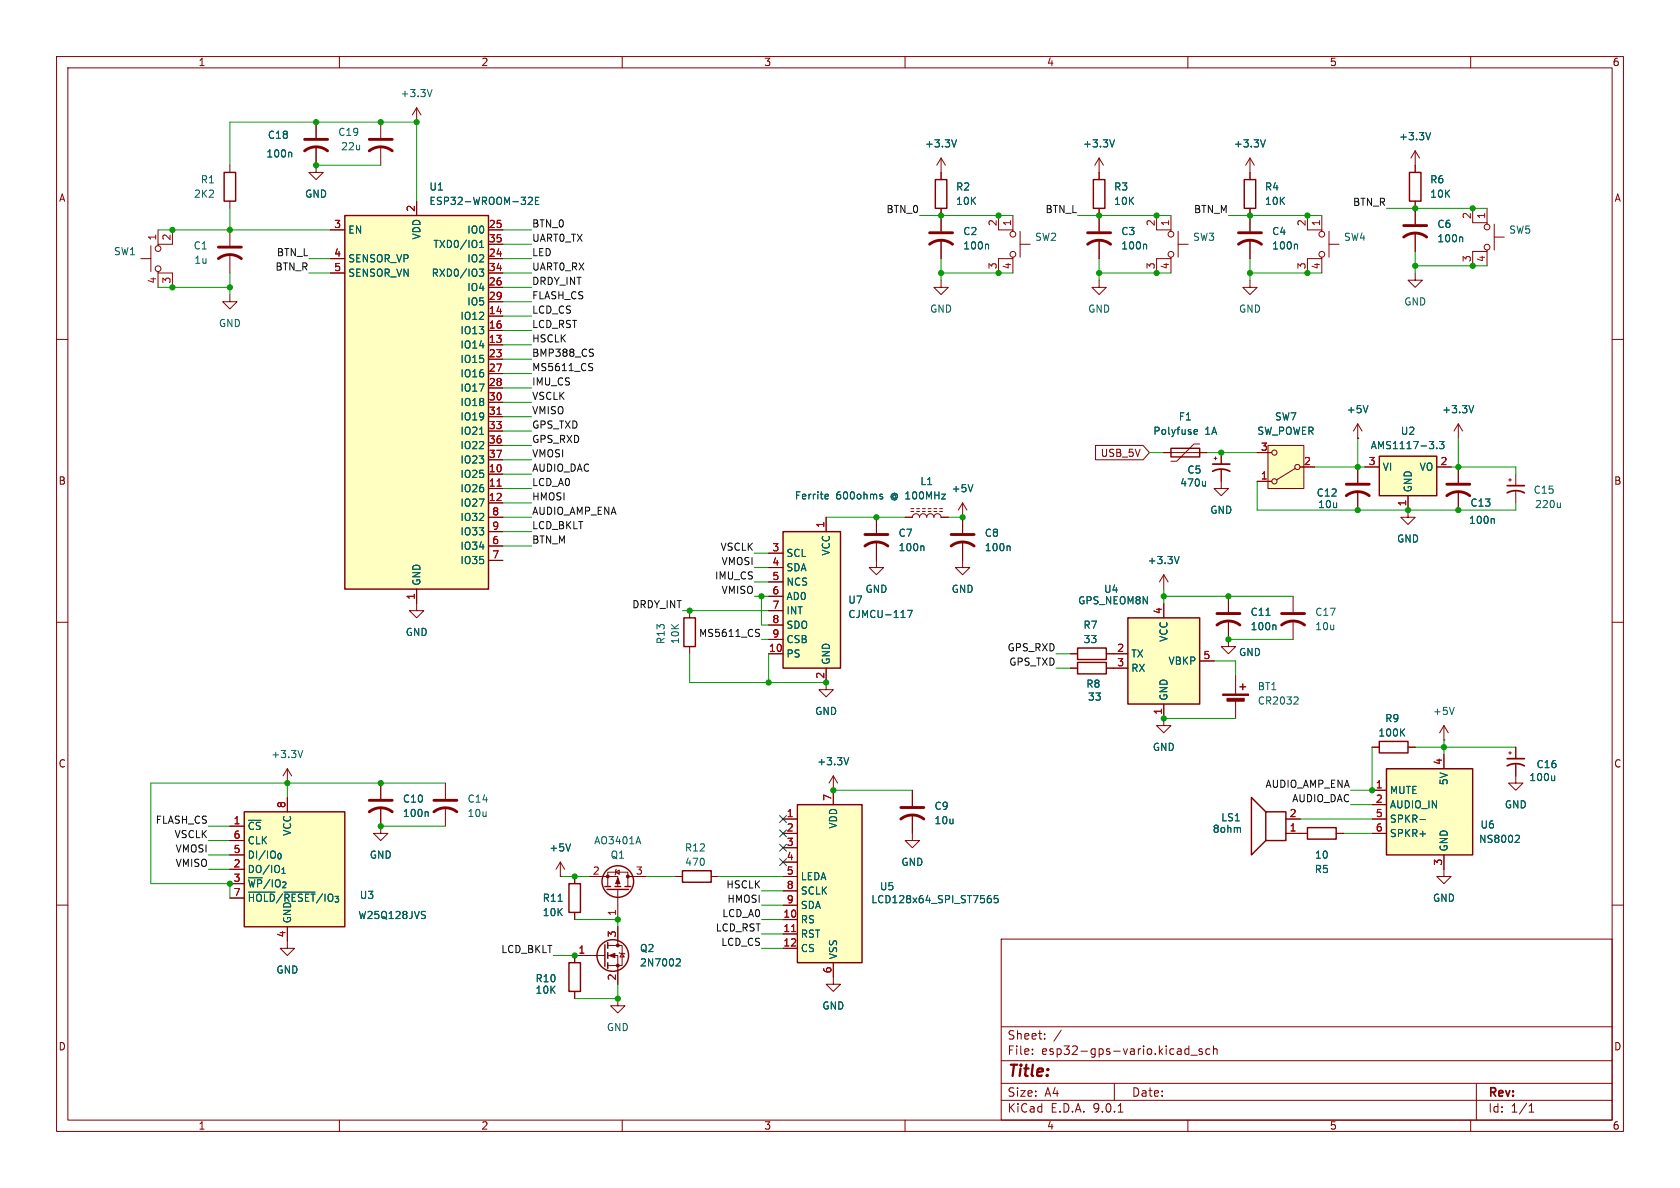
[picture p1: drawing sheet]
<svg xmlns="http://www.w3.org/2000/svg" width="297mm" height="210mm" viewBox="0 0 297 210" stroke-linecap="round" stroke-linejoin="round" font-family="sans-serif">
<g fill="none" stroke="#840000" stroke-width=".18">
<path d="M10 10h277v190h-277zM12 12h273v186h-273zM60 10v2M110 10v2M160 10v2M210 10v2M260 10v2M10 60h2M285 60h2M154.9 99.1v1.2h1.3l-1.3 1.3-1.2-1.3h1.2M10 110h2M285 110h2"/>
<path d="M161.3 139.7v2.8M161.3 144v4.6h1.3l-1.3 1.3-1.3-1.3h1.3M10 160h2M147.3 172.7v1.3h1.3l-1.3 1.3-1.3-1.3h1.3M177 166h108v32h-108zM285 160h2M60 198v2M110 198v2M160 198v2M177 194.5h108M177 191.5h108M177 187.5h108"/>
<path d="M177 181.5h108M182.5 186.3v.1M182.5 185.5v.1M184.7 183.6v.1M184.7 182.8v.1M187.6 182.1l-1.3 2M197 191.5v3M197.7 196.6h.8M209.5 186.1l.2 .3 .5-.1M210 198v2M210.2 184.9v1.5M210.2 185.5l-.5-.1-.2 .3"/>
<path d="M210.5 186.5h1.2M212.5 185.5l-.3-.1-.2 .2v.2l.5 .2v.3h-.5M213.9 185.5l-.4-.1-.3 .3v.4l.1 .2h.6M214.5 185.5l.2-.1 .4 .1 .1 .9M214.5 184.9v1.5M260 198v2M261 191.5v6.5M270.3 196.6h.9M270.3 195.5l.4-.4v1.5"/>
</g>
<path d="M159.3 144.8a3.3 3.3 0 0 1 4 0M159.3 142.7h4" fill="none" stroke="#840000" stroke-width=".51"/>
<path d="M141 142.2h11.4v28h-11.4z" fill="#ffffc2"/>
<path d="M190.5 117.1h5.1v2h-5.1zM190.5 114.6h5.1v2h-5.1zM141 142.2h11.4v28h-11.4z" fill="none" stroke="#840000" stroke-width=".25"/>
<g fill="none" stroke="#840000" stroke-width=".18">
<path d="M170.2 91.4h.1M170.2 95.8v4.5h1.2l-1.2 1.3-1.3-1.3h1.3M170.2 88.9l-.8 1.3M170.2 88.9l.7 1.3M170.2 88.9v5.3M189.2 118.1h1.3M189.2 115.6h1.3M195.6 118.1h1.2M195.6 115.6h1.2M147.3 137.2v5M147.3 137.2l-.7 1.2M147.3 137.2l.8 1.2"/>
<path d="M138.4 144.8h2.6M138.4 147.3h2.6M138.4 149.9h2.6M138.4 152.4h2.6M138.4 154.9h2.6M138.4 157.5h2.6M138.4 160h2.6M138.4 162.6h2.6M138.4 165.1h2.6M138.4 167.6h2.6M147.3 170.2v2.5"/>
</g>
<path d="M139.9 164.7h.8" fill="none" stroke="#a90000" stroke-width=".18"/>
<path d="M172 85.7l-.4 1.2M178.4 96.5l.2 .2v.7M150 133.9l-.4 1.3M174.8 158.8h.2l.3 .2-.1 .5-.4 .1M175.1 158.3l-.3 .1M176.4 158.3h-.6l-.1 .6 .2-.1 .5 .1 .1 .1-.1 .5-.2 .1-.5-.1" fill="none" stroke="#006464" stroke-width=".18"/>
<path d="M168.1 96.5a3.3 3.3 0 0 1 4.1 0M168.1 94.5h4.1" fill="none" stroke="#840000" stroke-width=".51"/>
<path d="M138.4 94h10.2v24.1h-10.2z" fill="#ffffc2"/>
<path d="M165.4 31.8h2v5h-2zM193.3 31.8h2v5h-2zM138.4 94h10.2v24.1h-10.2zM120.6 153.9h5.1v2.1h-5.1zM100.6 170.2h2v5.1h-2z" fill="none" stroke="#840000" stroke-width=".25"/>
<g fill="none" stroke="#840000" stroke-width=".18">
<path d="M73.7 19.1l-.8 1.2M73.7 19.1l.7 1.2M73.7 19.1v2.5M166.4 27.9v3.9M166.4 36.8v1.3M166.4 27.9l-.8 1.3M166.4 27.9l.7 1.3M176.5 38.1v2.5h2.6v.3M179.1 38.1v2.5M194.3 27.9l-.8 1.3M194.3 27.9l.8 1.3M194.3 27.9v3.9"/>
<path d="M194.3 36.8v4.1M166.4 49.5v1.3h1.2l-1.2 1.3-1.3-1.3h1.3M179.1 45.5v.2h-2.6v2.6M179.1 45.7v2.6M180.3 40.9v4.6M180.3 43.2h1.8M194.3 42.4v3.3M135.9 97.8h2.5M146 91.4v2.6M135.9 100.3h2.5M135.9 102.9h2.5M135.9 105.4h2.5"/>
<path d="M135.9 108h2.5M135.9 110.5h2.5M135.9 113h2.5M135.9 115.6h2.5M146 118.1v3.8h1.3l-1.3 1.3-1.2-1.3h1.2M50.8 135.9l-.8 1.3M50.8 135.9l.8 1.3M50.8 135.9v2.5M67.3 138.4v2.8M78.7 138.4v2.8M67.3 142.7v4.6h1.3l-1.3 1.3-1.3-1.3h1.3M78.7 142.7v3.4"/>
<path d="M119.4 154.9h1.2M125.7 154.9h1.3M101.6 168.9v1.3M101.6 175.3v1.2M109.2 176.5v1.3h1.3l-1.3 1.3-1.3-1.3h1.3"/>
<circle cx="179.1" cy="45" r=".51"/>
<circle cx="179.1" cy="41.4" r=".51"/>
</g>
<path d="M76.4 15.8l-.4 1.3M169.1 24.7l-.4 1.3M197 24.7l-.4 1.3M202.5 43.2l.2 .1v.7M160.4 107.9h.9l-.6 1.3M53.5 132.7l-.4 1.2M75.5 143.5l.2 .2v.6" fill="none" stroke="#006464" stroke-width=".18"/>
<path d="M192.3 43.2a3.3 3.3 0 0 1 4 0M192.3 41.1h4M65.3 143.5a3.3 3.3 0 0 1 4 0M65.3 141.5h4M76.7 143.5a3.3 3.3 0 0 1 4.1 0M76.7 141.5h4.1" fill="none" stroke="#840000" stroke-width=".51"/>
<path d="M43.2 143.5h17.8v20.3h-17.8z" fill="#ffffc2"/>
<path d="M39.6 30.5h2.1v5.1h-2.1zM43.2 143.5h17.8v20.3h-17.8z" fill="none" stroke="#840000" stroke-width=".25"/>
<g fill="none" stroke="#840000" stroke-width=".18">
<path d="M40.6 29.2v1.3M40.6 35.6v1.2M55.9 25.9v4.6h1.2l-1.2 1.3-1.3-1.3h1.3M55.9 21.6v2.8M67.3 21.6v2.8M67.3 25.9v3.3M166.4 38.1v2.8M24.9 45.7h1.8M26.7 43.4v4.6M27.9 48v.3h2.6v2.5M27.9 40.6v2.6M27.9 48.3v2.5"/>
<path d="M30.5 40.6v2.6h-2.6v.2M40.6 52.1v1.2h-1.2l1.2 1.3 1.3-1.3h-1.3M40.6 40.6v2.8M40.6 45v3.3M166.4 42.4v3.3M154.9 91.4v2.8M154.9 95.8v3.3M40.6 146.1h2.6M40.6 148.6h2.6M40.6 151.1h2.6M40.6 153.7h2.6M40.6 156.2h2.6"/>
<path d="M40.6 158.8h2.6M50.8 141v2.5M50.8 163.8v3.8h1.3l-1.3 1.3-1.3-1.3h1.3"/>
<circle cx="27.9" cy="43.9" r=".51"/>
<circle cx="27.9" cy="47.5" r=".51"/>
</g>
<path d="M51.4 26.9l.2 .2v.7M174.6 43.2l.2 .1v.7M163.2 96.5l.1 .2v.7M43.9 157.7h4.7M50.2 157.7h5.5M74.7 161.1l.5 .1M75 161.8l.2 .2-.2 .4" fill="none" stroke="#006464" stroke-width=".18"/>
<path d="M53.8 26.7a3.3 3.3 0 0 1 4.1 0M53.8 24.6h4.1M65.3 26.7a3.3 3.3 0 0 1 4 0M65.3 24.6h4M38.6 45.7a3.3 3.3 0 0 1 4.1 0M38.6 43.7h4.1M164.3 43.2a3.3 3.3 0 0 1 4.1 0M164.3 41.1h4.1M152.9 96.5a3.3 3.3 0 0 1 4.1 0M152.9 94.5h4.1" fill="none" stroke="#840000" stroke-width=".51"/>
<path d="M199.4 109.2h12.7v15.3h-12.7z" fill="#ffffc2"/>
<path d="M199.4 109.2h12.7v15.3h-12.7zM223.8 143.5h3.5v5.1h-3.5zM223.8 143.5l-2.6-2.5v10.1l2.6-2.5M231.1 146.3h5.1v2h-5.1z" fill="none" stroke="#840000" stroke-width=".25"/>
<g fill="none" stroke="#840000" stroke-width=".18">
<path d="M196.8 115.6h2.6M196.8 118.1h2.6M205.7 101.6v2.5M205.7 106.7v2.5M205.7 101.6l-.7 1.3M205.7 101.6l.8 1.3M212.1 116.8h2.5M205.7 124.5v2.5M255.3 130.8h.1M255.3 128.3l-.8 1.2M255.3 128.3l.7 1.2M255.3 128.3v2.5"/>
<path d="M266.7 133.1h.5M267 132.8v.6M268 135.1v3.3h1.2l-1.2 1.3-1.3-1.3h1.3M268 132.1v2M227.3 147.3h3.8M227.3 144.8h2.6M236.2 147.3h1.3M255.3 153.7v1.2h1.2l-1.2 1.3-1.3-1.3h1.3"/>
</g>
<path d="M208.5 98.4l-.5 1.2M257.1 125l-.4 1.3M274.8 137.1v.9M274.8 137.9l-.1 .1M219.1 146.3l.2 .2v.6" fill="none" stroke="#006464" stroke-width=".18"/>
<path d="M266.4 135.4a3.2 3.2 0 0 1 3.1 0M266.4 134.1h3.1" fill="none" stroke="#840000" stroke-width=".3"/>
<path d="M245.1 135.9h15.2v15.2h-15.2z" fill="#ffffc2"/>
<path d="M220 31.8h2v5h-2zM249.2 30.5h2v5.1h-2zM207 79.2h5.1v1.6h-5.1zM243.8 131.1h5.1v2h-5.1zM245.1 135.9h15.2v15.2h-15.2z" fill="none" stroke="#840000" stroke-width=".25"/>
<g fill="none" stroke="#840000" stroke-width=".18">
<path d="M204.5 38.1v2.5h2.5v.3M207 38.1v2.5M221 27.9v3.9M221 36.8v4.1M221 27.9l-.8 1.3M221 27.9l.7 1.3M231.1 38.1v2.5h2.6v.3M233.7 38.1v2.5M250.2 26.7l-.8 1.2M250.2 26.7l.8 1.2M250.2 26.7v3.8M250.2 35.6v4"/>
<path d="M260.3 36.8v2.6h2.6v.2M262.9 36.8v2.6M264.2 39.6v4.6M194.3 49.5v1.3h1.3l-1.3 1.3-1.3-1.3h1.3M207 45.5v.2h-2.5v2.6M207 45.7v2.6M208.3 43.2h1.8M208.3 40.9v4.6M221 49.5v1.3h1.2l-1.2 1.3-1.3-1.3h1.3M221 42.4v3.3M233.7 45.5v.2h-2.6v2.6M233.7 45.7v2.6"/>
<path d="M234.9 40.9v4.6M234.9 43.2h1.8M250.2 48.3v1.2h1.3l-1.3 1.3-1.3-1.3h1.3M250.2 41.1v3.4M262.9 44.2v.3h-2.6v2.5M262.9 44.5v2.5M264.2 41.9h1.7M212.1 78.5h-1l-3.1 3h-1M257.8 74.9v2.6M257.8 74.9l-.8 1.3M257.8 74.9l.8 1.3M205.7 80h7.7"/>
<path d="M214.6 81h.5M214.9 80.8v.5M215.9 83.1v3.3h1.3l-1.3 1.2-1.3-1.2h1.3M215.9 80v2M257.8 82.6v2.7M257.8 86.9v3.3M205.7 127v1.3h1.3l-1.3 1.2-1.2-1.2h1.2M242.6 139.7h2.5M242.6 132.1h1.2M248.9 132.1h1.3M255.3 133.4v2.5M242.6 142.2h2.5"/>
<path d="M242.6 144.8h2.5M242.6 147.3h2.5M255.3 151.1v2.6"/>
<circle cx="207" cy="41.4" r=".51"/>
<circle cx="207" cy="45" r=".51"/>
<circle cx="233.7" cy="41.4" r=".51"/>
<circle cx="233.7" cy="45" r=".51"/>
<circle cx="262.9" cy="40.1" r=".51"/>
<circle cx="262.9" cy="43.7" r=".51"/>
</g>
<g fill="none" stroke="#006464" stroke-width=".18">
<path d="M223.7 24.7l-.4 1.3M252.9 23.4l-.4 1.3M229.2 43.2l.2 .1v.7M258.4 41.9l.2 .2v.6M211.1 76.6l.2 .2 .3-.1M211.1 76.1l.2-.2h.2l.2 .2v.1l-.6 .2M260.5 71.7l-.4 1.3M213.1 85.1v.8M213.1 85.8l-.2 .1M264 91.7l.2 .2v.6M247.8 129.4l.5 .7M248.3 128.8l-.7 .8"/>
<path d="M251 144.9h1M268.1 147.6l.4 .1 .1 .3-.8 .9h.8"/>
</g>
<path d="M248.2 39.9h4M218.9 43.2a3.3 3.3 0 0 1 4.1 0M218.9 41.1h4.1M248.2 41.9a3.3 3.3 0 0 1 4 0M255.8 87.6a3.3 3.3 0 0 1 4 0M255.8 85.6h4" fill="none" stroke="#840000" stroke-width=".51"/>
<path d="M214.4 83.3a3.2 3.2 0 0 1 3 0M214.4 82h3" fill="none" stroke="#840000" stroke-width=".3"/>
<path d="M243.8 80.6h10.2v7h-10.2z" fill="#ffffc2"/>
<path d="M243.8 80.6h10.2v7h-10.2z" fill="none" stroke="#840000" stroke-width=".25"/>
<g fill="none" stroke="#840000" stroke-width=".18">
<path d="M240 77.5h.1M240 74.9l-.7 1.3M240 74.9l.8 1.3M240 74.9v2.6M160 91.4h1.3a.64 .64 0 0 1 .6-.6 .64 .64 0 0 1 .7 .6 .64 .64 0 0 1 .6-.6 .64 .64 0 0 1 .6 .6 .64 .64 0 0 1 .7-.6 .64 .64 0 0 1 .6 .6 .64 .64 0 0 1 .6-.6 .64 .64 0 0 1 .7 .6h1.2M161 90.4h.5M161 89.9h.5M162.1 90.4h.5M162.1 89.9h.5M163.1 90.4h.5M163.1 89.9h.5M164.1 90.4h.5"/>
<path d="M164.1 89.9h.5M165.1 90.4h.5M165.1 89.9h.5M166.1 90.4h.5M166.1 89.9h.5M240 82.6v2.7M240 86.9v3.3M241.3 82.6h2.5M248.9 87.6v3.8h1.3l-1.3 1.3-1.3-1.3h1.3M254 82.6h2.5M266.7 84.8h.5M267 84.6v.5"/>
<path d="M268 83.8v2.1M268 86.9v2"/>
</g>
<path d="M241.8 71.7l-.4 1.3M254 79.2v.1M254.5 78h.8l-.5 .5 .4 .2v.5l-.2 .1-.5-.1M146 87.4h.4l.1 .3-.6 .1M146.4 88.1l-.4 .1M155.6 87.7l.4 .1 .1 .2-.2 .2-.4-.1M155.6 87.4h.4M275.9 88.9v.8M275.9 89.6l-.2 .1" fill="none" stroke="#006464" stroke-width=".18"/>
<path d="M266.4 87.1a3.2 3.2 0 0 1 3.1 0M266.4 85.9h3.1" fill="none" stroke="#840000" stroke-width=".3"/>
<path d="M238 87.6a3.3 3.3 0 0 1 4.1 0M238 85.6h4.1" fill="none" stroke="#840000" stroke-width=".51"/>
<path d="M224.2 78.7h6.3v7.7h-6.3z" fill="#ffffc2"/>
<g fill="none" stroke="#840000" stroke-width=".18">
<path d="M224.2 78.7h6.3v7.7h-6.3zM222.2 85.1h2.6M222.2 80h2.6M229 82.8l-3.3 2M229.9 82.6h2.5M73.7 106.7v1.3h1.2l-1.2 1.2-1.3-1.2h1.3M121.9 108v1.2M121.9 114.3v1.3M217.2 109.7v4.6h1.2l-1.2 1.3-1.3-1.3h1.3M217.2 105.4v2.8M218.4 119.4v3.3M228.6 105.4v2.8"/>
<path d="M228.6 109.7v3.3M218.4 123.7v3.3M99.1 154.9h.1M99.1 152.4l-.8 1.3M99.1 152.4l.7 1.3M99.1 152.4v2.5M101.6 154.9v1.3M104.1 154.9h5.1v1.8M107.4 156.7v-2.5h3.6v2.5M108.8 154.2l.7-.4v.8zM109 153.7l-.2 .1v.8l-.1 .1M109.2 157.2v5.4"/>
<path d="M111 154.9h3.3M101.6 161.3v1.3M101.6 168.9h5.3M107.4 167.1h2.6v3.6h-2.6M107.4 168.9h1.8v5.1M109.2 163.8v3.3M109.5 168.4l.1 .1h.8l.1 .2M110 168.5l.4 .7h-.8z"/>
<circle cx="225.3" cy="80" r=".46"/>
<circle cx="225.3" cy="85.1" r=".46"/>
<circle cx="229.4" cy="82.6" r=".46"/>
</g>
<path d="M215.1 110.5a3.3 3.3 0 0 1 4.1 0M215.1 108.5h4.1M226.6 110.5a3.3 3.3 0 0 1 4 0M226.6 108.5h4" fill="none" stroke="#840000" stroke-width=".51"/>
<path d="M223.8 108.8h.7M225.4 110.5l.2 .2v.6M229.3 123.2l.2 .2-.1 .3-.7 .8h.8M98.7 159.3h.7M100.9 149.2l-.4 1.2M112.8 147.9l.5 1.3M119.7 169.5h.5l.1 .4-.8 .9h.8" fill="none" stroke="#006464" stroke-width=".18"/>
<g fill="#840000" stroke="#840000" stroke-width=".18">
<path d="M216.2 122.7h4.5v.2h-4.5z"/>
<path d="M216.9 123.4h3.1v.6h-3.1z"/>
<path d="M109.2 155.2l.4 1h-.8z"/>
<path d="M107.7 168.9l1-.4v.8z"/>
<circle cx="111" cy="154.9" r=".25"/>
<circle cx="107.4" cy="154.9" r=".25"/>
<circle cx="109.2" cy="167.1" r=".25"/>
<circle cx="109.2" cy="170.7" r=".25"/>
</g>
<g fill="none" stroke="#840000" stroke-width=".25">
<path d="M120.9 109.2h2v5.1h-2zM219.2 121.4h1M219.7 120.9v1M100.6 156.2h2v5.1h-2zM106.9 156.7h1M107.3 157.2h3.8M108.7 156.7h1M110.5 156.7h1M106.9 167v3.8M107.4 166.6v1M107.4 168.4v1M107.4 170.2v1"/>
<circle cx="109.2" cy="155.8" r="2.79"/>
<circle cx="108.3" cy="168.9" r="2.79"/>
</g>
<path d="M61 38.1h25.4v66h-25.4z" fill="#ffffc2"/>
<path d="M61 38.1h25.4v66h-25.4z" fill="none" stroke="#840000" stroke-width=".25"/>
<g fill="none" stroke="#840000" stroke-width=".18">
<path d="M55.9 21.6v2.8M55.9 25.9v3.3M73.7 35.6v2.5M166.4 30.5v1.3M166.4 36.8v4.1M194.3 30.5v1.3M194.3 36.8v4.1M221 30.5v1.3M221 36.8v4.1M250.2 29.2v1.3M250.2 35.6v4M58.4 40.6h2.6"/>
<path d="M58.4 45.7h2.6M58.4 48.3h2.6M86.4 40.6h2.5M86.4 45.7h2.5M86.4 48.3h2.5M86.4 43.2h2.5M86.4 50.8h2.5M86.4 53.3h2.5M86.4 55.9h2.5M86.4 58.4h2.5M166.4 42.4v3.3M194.3 42.4v3.3"/>
<path d="M221 42.4v3.3M250.2 41.1v3.4M86.4 61h2.5M86.4 63.5h2.5M86.4 66h2.5M86.4 68.6h2.5M86.4 71.1h2.5M86.4 73.7h2.5M86.4 76.2h2.5M86.4 78.7h2.5M193.7 78.7h8.4l1.1 1.3-1.1 1.3h-8.4zM240 77.5h.1"/>
<path d="M86.4 81.3h2.5M86.4 83.8h2.5M86.4 86.4h2.5M86.4 88.9h2.5M86.4 91.4h2.5M86.4 94h2.5M86.4 96.5h2.5M86.4 99.1h2.5M135.9 97.8h2.5M146 91.4v2.6M154.9 91.4v2.8M154.9 95.8v3.3"/>
<path d="M160 91.4h1.3M166.4 91.4h1.2M170.2 91.4h.1M170.2 91.4v2.8M170.2 95.8v3.3M205.7 80h1.3M212.1 80h1.3M215.9 80v2M215.9 83.1v2M222.2 80h2.6M222.2 85.1h2.6M229.9 82.6h2.5"/>
<path d="M240 82.6v2.7M240 86.9v3.3M241.3 82.6h2.5M248.9 87.6v2.6M254 82.6h2.5M257.8 82.6v2.7M257.8 86.9v3.3M73.7 104.1v2.6M135.9 115.6h2.5M135.9 100.3h2.5M135.9 102.9h2.5M135.9 105.4h2.5"/>
<path d="M135.9 108h2.5M135.9 110.5h2.5M135.9 113h2.5M146 118.1v2.6M189.2 118.1h1.3M189.2 115.6h1.3M195.6 118.1h3.8M195.6 115.6h3.8M205.7 106.7v2.5M212.1 116.8h2.5M217.2 105.4v2.8M217.2 109.7v3.3"/>
<path d="M67.3 138.4v2.8M147.3 139.7v2.5M161.3 139.7v2.8M205.7 124.5v2.5M242.6 132.1h1.2M242.6 139.7h2.5M248.9 132.1h1.3M255.3 133.4v2.5M268 132.1v2M268 135.1v2.1M40.6 146.1h2.6M40.6 148.6h2.6"/>
<path d="M40.6 151.1h2.6M40.6 153.7h2.6M40.6 156.2h2.6M40.6 158.8h2.6M50.8 141v2.5M67.3 142.7v3.4M99.1 154.9h.1M101.6 154.9v1.3M138.4 144.8h2.6M138.4 147.3h2.6M138.4 149.9h2.6M138.4 152.4h2.6"/>
<path d="M138.4 154.9h2.6M138.4 157.5h2.6M161.3 144v3.3M227.3 144.8h2.6M227.3 147.3h3.8M236.2 147.3h1.3M242.6 144.8h2.5M242.6 147.3h2.5M242.6 142.2h2.5M255.3 151.1v2.6M50.8 163.8v2.6M101.6 161.3v1.3"/>
<path d="M101.6 175.3v1.2M104.1 168.9h-2.5v1.3M109.2 163.8v2.6M109.2 171.5v2.5M138.4 160h2.6M138.4 162.6h2.6M138.4 165.1h2.6M138.4 167.6h2.6M147.3 170.2v2.5"/>
</g>
<g fill="none" stroke="#006464" stroke-width=".18">
<path d="M51.4 26.9l.2 .2v.7M93.4 35l.5-.1 .2 .3-.8 .9h.8M94.7 35.5h.4M95.3 34.9h-.6v1.2h.6M169.1 24.7l-.4 1.3M197 24.7l-.4 1.3M223.7 24.7l-.4 1.3M252.9 23.4l-.4 1.3M84.7 47.6h.8l-.4 .5 .3 .1v.5l-.1 .1h-.5M84.8 43.8h.7M84.8 42.9l.3-.4v1.3M174.6 43.2l.2 .1v.7"/>
<path d="M202.5 43.2l.2 .1v.7M229.2 43.2l.2 .1v.7M258.4 41.9l.2 .2v.6M84.8 76.8h.7M211.1 76.6l.2 .2 .3-.1M211.1 76.1l.2-.2h.2l.2 .2v.1l-.6 .2M241.8 71.7l-.4 1.3M254 79.2v.1M254.5 78h.8l-.5 .5 .4 .2v.5l-.2 .1-.5-.1M260.5 71.7l-.4 1.3M146 87.4h.4l.1 .3-.6 .1M146.4 88.1l-.4 .1"/>
<path d="M155.6 87.7l.4 .1 .1 .2-.2 .2-.4-.1M155.6 87.4h.4M163.2 96.5l.1 .2v.7M172 85.7l-.4 1.2M178.4 96.5l.2 .2v.7M208.5 98.4l-.5 1.2M213.1 85.1v.8M213.1 85.8l-.2 .1M264 91.7l.2 .2v.6M160.4 107.9h.9l-.6 1.3M223.8 108.8h.7M225.4 110.5l.2 .2v.6"/>
<path d="M150 133.9l-.4 1.3M247.8 129.4l.5 .7M248.3 128.8l-.7 .8M274.8 137.1v.9M274.8 137.9l-.1 .1M43.9 157.7h4.7M50.2 157.7h5.5M75.5 143.5l.2 .2v.6M98.7 159.3h.7M100.9 149.2l-.4 1.2M174.8 158.8h.2l.3 .2-.1 .5-.4 .1M175.1 158.3l-.3 .1"/>
<path d="M176.4 158.3h-.6l-.1 .6 .2-.1 .5 .1 .1 .1-.1 .5-.2 .1-.5-.1M219.1 146.3l.2 .2v.6M251 144.9h1M268.1 147.6l.4 .1 .1 .3-.8 .9h.8M74.7 161.1l.5 .1M75 161.8l.2 .2-.2 .4M119.7 169.5h.5l.1 .4-.8 .9h.8"/>
</g>
<path d="M87.9 73.2h.7M87.9 85.9h.7M139.9 164.7h.8" fill="none" stroke="#a90000" stroke-width=".18"/>
<path d="M104.3 64.3h.5M104.5 64.9l.3 .3-.3 .3M104.7 62.4l.2 .2-.2 .4M104.7 61.7l.2 .1M133.8 111.9l.4 .1 .1 .3-.3 .2h-.3M133.8 111.2l.5 .1" fill="none" stroke="#0f0f0f" stroke-width=".18"/>
<g fill="none" stroke="#009600" stroke-width=".18">
<path d="M40.6 29.2v-7.6h33.1v14M40.6 36.8v3.8M55.9 29.2h11.4M162.6 38.1h16.5M190.5 38.1h16.5M217.2 38.1h16.5M245.1 36.8h17.8M27.9 40.6h30.5M27.9 50.8h12.7M40.6 48.3v3.8M54.6 48.3h3.8M54.6 45.7h3.8"/>
<path d="M88.9 48.3h5.1M88.9 40.6h5.1M88.9 45.7h5.1M88.9 43.2h5.1M88.9 50.8h5.1M88.9 53.3h5.1M88.9 55.9h5.1M88.9 58.4h5.1M166.4 48.3h12.7M166.4 45.7v3.8M194.3 48.3h12.7M194.3 45.7v3.8"/>
<path d="M221 48.3h12.7M221 45.7v3.8M250.2 44.5v3.8M250.2 47h12.7M88.9 66h5.1M88.9 68.6h5.1M88.9 63.5h5.1M88.9 78.7h5.1M88.9 76.2h5.1M88.9 71.1h5.1M88.9 73.7h5.1M88.9 61h5.1"/>
<path d="M240 77.5v5.1M257.8 77.5v5.1M88.9 81.3h5.1M88.9 91.4h5.1M88.9 96.5h5.1M88.9 88.9h5.1M88.9 94h5.1M88.9 83.8h5.1M88.9 86.4h5.1M133.3 97.8h2.6M146 91.4h14M167.6 91.4h2.6"/>
<path d="M203.2 80h2.5M213.4 80h8.8M222.2 85.1v5.1h45.8v-1.3M232.4 82.6h8.9M256.5 82.6h11.5v1.2M120.6 108h15.3M121.9 115.6v5.1h24.1M133.3 102.9h2.6M133.3 100.3h2.6M133.3 105.4h2.6M134.6 105.4v5.1h1.3M134.6 113h1.3"/>
<path d="M135.9 115.6v5.1M186.7 118.1h2.5M186.7 115.6h2.5M205.7 105.4h22.9M205.7 104.1v2.6M214.6 116.8h3.8v2.6M217.2 113h11.4M50.8 138.4v2.6M78.7 138.4h-52v17.8h13.9v2.6M147.3 139.7h14M205.7 127h12.7M242.6 132.1v7.6h-3.8"/>
<path d="M250.2 132.1h17.8M255.3 130.8v2.6M36.8 148.6h3.8M36.8 146.1h3.8M36.8 153.7h3.8M36.8 151.1h3.8M67.3 146.1h11.4M99.1 154.9h5M114.3 154.9h5.1M127 154.9h11.4M134.6 157.5h3.8M229.9 144.8h12.7"/>
<path d="M237.5 147.3h5.1M238.8 142.2h3.8M97.8 168.9h3.8M101.6 162.6h7.6v1.2M109.2 174v2.5h-7.6M134.6 162.6h3.8M134.6 167.6h3.8M134.6 165.1h3.8M134.6 160h3.8"/>
</g>
<path d="M137.8 144.2l1.2 1.2M137.8 149.3l1.2 1.2M137.8 151.8l1.2 1.2M137.8 146.7l1.2 1.2M139 144.2l-1.2 1.2M139 149.3l-1.2 1.2M139 151.8l-1.2 1.2M139 146.7l-1.2 1.2" fill="none" stroke="#000084" stroke-width=".18"/>
<g fill="#009600" stroke="#009600" stroke-width=".18">
<circle cx="135.9" cy="120.7" r=".46"/>
<circle cx="134.6" cy="105.4" r=".46"/>
<circle cx="121.9" cy="108" r=".46"/>
<circle cx="101.6" cy="154.9" r=".46"/>
<circle cx="109.2" cy="176.5" r=".46"/>
<circle cx="109.2" cy="162.6" r=".46"/>
<circle cx="101.6" cy="168.9" r=".46"/>
<circle cx="50.8" cy="138.4" r=".46"/>
<circle cx="67.3" cy="138.4" r=".46"/>
<circle cx="67.3" cy="146.1" r=".46"/>
<circle cx="40.6" cy="156.2" r=".46"/>
<circle cx="73.7" cy="21.6" r=".46"/>
<circle cx="67.3" cy="21.6" r=".46"/>
<circle cx="55.9" cy="29.2" r=".46"/>
<circle cx="55.9" cy="21.6" r=".46"/>
<circle cx="30.5" cy="50.8" r=".46"/>
<circle cx="30.5" cy="40.6" r=".46"/>
<circle cx="40.6" cy="50.8" r=".46"/>
<circle cx="40.6" cy="40.6" r=".46"/>
<circle cx="154.9" cy="91.4" r=".46"/>
<circle cx="147.3" cy="139.7" r=".46"/>
<circle cx="170.2" cy="91.4" r=".46"/>
<circle cx="146" cy="120.7" r=".46"/>
<circle cx="194.3" cy="38.1" r=".46"/>
<circle cx="204.5" cy="38.1" r=".46"/>
<circle cx="166.4" cy="38.1" r=".46"/>
<circle cx="204.5" cy="48.3" r=".46"/>
<circle cx="176.5" cy="38.1" r=".46"/>
<circle cx="176.5" cy="48.3" r=".46"/>
<circle cx="166.4" cy="48.3" r=".46"/>
<circle cx="194.3" cy="48.3" r=".46"/>
<circle cx="221" cy="48.3" r=".46"/>
<circle cx="221" cy="38.1" r=".46"/>
<circle cx="215.9" cy="80" r=".46"/>
<circle cx="257.8" cy="82.6" r=".46"/>
<circle cx="257.8" cy="90.2" r=".46"/>
<circle cx="240" cy="82.6" r=".46"/>
<circle cx="240" cy="90.2" r=".46"/>
<circle cx="248.9" cy="90.2" r=".46"/>
<circle cx="242.6" cy="139.7" r=".46"/>
<circle cx="255.3" cy="132.1" r=".46"/>
<circle cx="217.2" cy="113" r=".46"/>
<circle cx="217.2" cy="105.4" r=".46"/>
<circle cx="205.7" cy="105.4" r=".46"/>
<circle cx="205.7" cy="127" r=".46"/>
<circle cx="250.2" cy="47" r=".46"/>
<circle cx="250.2" cy="36.8" r=".46"/>
<circle cx="260.3" cy="47" r=".46"/>
<circle cx="260.3" cy="36.8" r=".46"/>
<circle cx="231.1" cy="38.1" r=".46"/>
<circle cx="231.1" cy="48.3" r=".46"/>
</g>
<text font-size="2.8" fill="#840000" x="178" y="190.9">Title:</text>
<g font-size="2.1" fill="#840000">
<text x="178" y="184">Sheet:</text>
<text x="178" y="186.7">File:</text>
<text x="184.1" y="186.7">esp32-gps-vario.kicad_sch</text>
<text x="178" y="196.9">KiCad</text>
<text x="178" y="194.1">Size:</text>
<text x="184.7" y="194.1">A4</text>
<text x="185.7" y="196.9">E.D.A.</text>
<text x="193.3" y="196.9">9.0.1</text>
<text x="200" y="194.1">Date:</text>
<text x="263" y="194.3">Rev:</text>
<text x="263" y="196.9">Id:</text>
<text x="267.1" y="196.9">1/1</text>
</g>
<g font-size="1.8" fill="#840000">
<text x="35" y="11.9">1</text>
<text x="85" y="11.9">2</text>
<text x="135" y="11.9">3</text>
<text x="185" y="11.9">4</text>
<text x="235" y="11.9">5</text>
<text x="285" y="11.9">6</text>
<text x="10.3" y="35.9">A</text>
<text x="285.3" y="35.9">A</text>
<text x="194.5" y="81">USB_5V</text>
<text x="10.3" y="85.9">B</text>
<text x="285.3" y="85.9">B</text>
<text x="10.3" y="135.9">C</text>
<text x="285.3" y="135.9">C</text>
<text x="10.3" y="185.9">D</text>
<text x="285.3" y="185.9">D</text>
<text x="35" y="199.9">1</text>
<text x="85" y="199.9">2</text>
<text x="135" y="199.9">3</text>
<text x="185" y="199.9">4</text>
<text x="235" y="199.9">5</text>
<text x="285" y="199.9">6</text>
</g>
<g font-size="1.8" fill="#006464">
<text x="70.7" y="17.4">+3.3V</text>
<text x="47" y="28">100n</text>
<text x="47.3" y="24.7">C18</text>
<text x="59.7" y="24.2">C19</text>
<text x="60.2" y="26.8">22u</text>
<text x="163.4" y="26.3">+3.3V</text>
<text x="191.4" y="26.3">+3.3V</text>
<text x="218" y="26.3">+3.3V</text>
<text x="247.2" y="25">+3.3V</text>
<text x="34.2" y="35.2">2K2</text>
<text x="35.4" y="32.6">R1</text>
<text x="53.8" y="35.2">GND</text>
<text x="75.8" y="33.9">U1</text>
<text x="168.9" y="33.9">R2</text>
<text x="196.9" y="33.9">R3</text>
<text x="223.5" y="33.9">R4</text>
<text x="252.7" y="32.6">R6</text>
<text x="252.7" y="35.2">10K</text>
<text x="61.5" y="41.5">EN</text>
<text x="75.8" y="36.4">ESP32-WROOM-32E</text>
<text x="82.5" y="41.5">IO0</text>
<text x="168.9" y="36.4">10K</text>
<text x="170.2" y="41.8">C2</text>
<text x="196.9" y="36.4">10K</text>
<text x="198.1" y="41.8">C3</text>
<text x="223.5" y="36.4">10K</text>
<text x="224.8" y="41.8">C4</text>
<text x="254" y="40.5">C6</text>
<text x="266.7" y="41.5">SW5</text>
<text x="20" y="45.3">SW1</text>
<text x="34.1" y="44.3">C1</text>
<text x="34.3" y="46.8">1u</text>
<text x="61.5" y="46.6">SENSOR_VP</text>
<text x="74.5" y="42.4" transform="rotate(-90 74.5 42.4)">VDD</text>
<text x="76.5" y="44">TXD0/IO1</text>
<text x="82.5" y="46.6">IO2</text>
<text x="170.2" y="44.3">100n</text>
<text x="182.9" y="42.8">SW2</text>
<text x="198.1" y="44.3">100n</text>
<text x="210.8" y="42.8">SW3</text>
<text x="224.8" y="44.3">100n</text>
<text x="237.5" y="42.8">SW4</text>
<text x="254" y="43">100n</text>
<text x="61.5" y="49.1">SENSOR_VN</text>
<text x="76.2" y="49.1">RXD0/IO3</text>
<text x="82.5" y="51.7">IO4</text>
<text x="38.6" y="58">GND</text>
<text x="81.3" y="56.7">IO12</text>
<text x="81.3" y="59.3">IO13</text>
<text x="82.5" y="54.2">IO5</text>
<text x="164.3" y="55.5">GND</text>
<text x="192.3" y="55.5">GND</text>
<text x="218.9" y="55.5">GND</text>
<text x="248.2" y="54.2">GND</text>
<text x="81.3" y="61.8">IO14</text>
<text x="81.3" y="64.4">IO15</text>
<text x="81.3" y="66.9">IO16</text>
<text x="81.3" y="69.4">IO17</text>
<text x="81.3" y="72">IO18</text>
<text x="81.3" y="74.5">IO19</text>
<text x="81.3" y="77.1">IO21</text>
<text x="203.8" y="77.1">Polyfuse</text>
<text x="208.3" y="74.5">F1</text>
<text x="213" y="77.1">1A</text>
<text x="222.2" y="77.1">SW_POWER</text>
<text x="225.3" y="74.5">SW7</text>
<text x="238" y="73.3">+5V</text>
<text x="247.5" y="77.1">U2</text>
<text x="254.9" y="73.3">+3.3V</text>
<text x="81.3" y="79.6">IO22</text>
<text x="81.3" y="82.1">IO23</text>
<text x="209.8" y="83.9">C5</text>
<text x="242.2" y="79.6">AMS1117-3.3</text>
<text x="244.3" y="83.4">VI</text>
<text x="250.9" y="83.4">VO</text>
<text x="81.3" y="84.7">IO25</text>
<text x="81.3" y="87.2">IO26</text>
<text x="81.3" y="89.8">IO27</text>
<text x="140.4" y="88.5">Ferrite</text>
<text x="147.8" y="88.5">600ohms</text>
<text x="157.6" y="88.5">@ 100MHz</text>
<text x="162.6" y="86">L1</text>
<text x="168.1" y="87.2">+5V</text>
<text x="208.5" y="86.2">470u</text>
<text x="232.7" y="88">C12</text>
<text x="249.8" y="87.1" transform="rotate(-90 249.8 87.1)">GND</text>
<text x="259.9" y="89.8">C13</text>
<text x="271" y="87.5">C15</text>
<text x="81.3" y="92.3">IO32</text>
<text x="81.3" y="94.8">IO33</text>
<text x="158.8" y="95.1">C7</text>
<text x="174" y="95.1">C8</text>
<text x="213.9" y="91">GND</text>
<text x="232.9" y="90">10u</text>
<text x="259.6" y="92.8">100n</text>
<text x="271.3" y="90">220u</text>
<text x="81.3" y="97.4">IO34</text>
<text x="81.3" y="99.9">IO35</text>
<text x="138.9" y="98.7">SCL</text>
<text x="138.9" y="101.2">SDA</text>
<text x="146.9" y="98.3" transform="rotate(-90 146.9 98.3)">VCC</text>
<text x="158.8" y="97.6">100n</text>
<text x="174" y="97.6">100n</text>
<text x="202.8" y="99.9">+3.3V</text>
<text x="246.9" y="96.1">GND</text>
<text x="74.5" y="103.6" transform="rotate(-90 74.5 103.6)">GND</text>
<text x="138.9" y="103.7">NCS</text>
<text x="138.9" y="106.3">AD0</text>
<text x="149.9" y="106.9">U7</text>
<text x="152.9" y="105">GND</text>
<text x="168.1" y="105">GND</text>
<text x="190.5" y="107">GPS_NEOM8N</text>
<text x="195.1" y="105">U4</text>
<text x="71.6" y="112.6">GND</text>
<text x="117.7" y="114" transform="rotate(-90 117.7 114)">R13</text>
<text x="120.2" y="114" transform="rotate(-90 120.2 114)">10K</text>
<text x="138.9" y="108.8">INT</text>
<text x="138.9" y="111.4">SDO</text>
<text x="138.9" y="113.9">CSB</text>
<text x="149.9" y="109.4">CJMCU-117</text>
<text x="191.4" y="111.4">R7</text>
<text x="191.5" y="113.9">33</text>
<text x="206.6" y="113.6" transform="rotate(-90 206.6 113.6)">VCC</text>
<text x="221" y="111.6">100n</text>
<text x="221" y="109.1">C11</text>
<text x="232.4" y="109.1">C17</text>
<text x="232.4" y="111.6">10u</text>
<text x="138.9" y="116.4">PS</text>
<text x="146.9" y="117.6" transform="rotate(-90 146.9 117.6)">GND</text>
<text x="199.9" y="116.4">TX</text>
<text x="199.9" y="119">RX</text>
<text x="206.5" y="117.7">VBKP</text>
<text x="218.9" y="116.2">GND</text>
<text x="192" y="121.8">R8</text>
<text x="192.2" y="124.1">33</text>
<text x="206.6" y="124" transform="rotate(-90 206.6 124)">GND</text>
<text x="222.3" y="122.2">BT1</text>
<text x="222.3" y="124.8">CR2032</text>
<text x="144" y="126.6">GND</text>
<text x="243.6" y="130.4">100K</text>
<text x="244.8" y="127.9">R9</text>
<text x="253.2" y="126.6">+5V</text>
<text x="47.9" y="134.2">+3.3V</text>
<text x="144.4" y="135.5">+3.3V</text>
<text x="203.7" y="132.9">GND</text>
<text x="271.5" y="136">C16</text>
<text x="71.1" y="142.1">C10</text>
<text x="82.6" y="142.1">C14</text>
<text x="165.1" y="143.4">C9</text>
<text x="245.6" y="140.6">MUTE</text>
<text x="245.6" y="143.1">AUDIO_IN</text>
<text x="256.1" y="138.9" transform="rotate(-90 256.1 138.9)">5V</text>
<text x="265.9" y="143.1">GND</text>
<text x="270.3" y="138.3">100u</text>
<text x="43.7" y="146.9">~{CS}</text>
<text x="43.7" y="149.5">CLK</text>
<text x="51.7" y="147.8" transform="rotate(-90 51.7 147.8)">VCC</text>
<text x="71.1" y="144.6">100n</text>
<text x="82.6" y="144.6">10u</text>
<text x="104.9" y="149.5">AO3401A</text>
<text x="148.2" y="146.6" transform="rotate(-90 148.2 146.6)">VDD</text>
<text x="165.1" y="145.9">10u</text>
<text x="214.3" y="147.4">8ohm</text>
<text x="215.8" y="145.4">LS1</text>
<text x="245.6" y="145.6">SPKR-</text>
<text x="245.6" y="148.2">SPKR+</text>
<text x="261.4" y="149.2">NS8002</text>
<text x="261.6" y="146.7">U6</text>
<text x="43.7" y="152">DI/IO_{0}</text>
<text x="43.7" y="154.5">DO/IO_{1}</text>
<text x="65.3" y="152">GND</text>
<text x="97" y="150.7">+5V</text>
<text x="107.8" y="152">Q1</text>
<text x="121" y="150.7">R12</text>
<text x="121" y="153.3">470</text>
<text x="141.5" y="155.8">LEDA</text>
<text x="159.3" y="153.3">GND</text>
<text x="232.3" y="154.5">R5</text>
<text x="232.4" y="152">10</text>
<text x="256.1" y="150.6" transform="rotate(-90 256.1 150.6)">GND</text>
<text x="43.7" y="157.1">~{WP}/IO_{2}</text>
<text x="43.7" y="159.6">~{HOLD}/~{RESET}/IO_{3}</text>
<text x="63.5" y="159.1">U3</text>
<text x="95.8" y="159.6">R11</text>
<text x="141.5" y="158.3">SCLK</text>
<text x="141.5" y="160.9">SDA</text>
<text x="153.9" y="159.9">LCD128x64_SPI_ST7565</text>
<text x="155.5" y="157.6">U5</text>
<text x="253.2" y="159.6">GND</text>
<text x="51.7" y="163.3" transform="rotate(-90 51.7 163.3)">GND</text>
<text x="63.3" y="162.7">W25Q128JVS</text>
<text x="95.8" y="162.2">10K</text>
<text x="141.5" y="163.4">RS</text>
<text x="141.5" y="166">RST</text>
<text x="48.8" y="172.3">GND</text>
<text x="94.6" y="173.8">R10</text>
<text x="113" y="168.5">Q2</text>
<text x="113" y="171">2N7002</text>
<text x="141.5" y="168.5">CS</text>
<text x="148.2" y="169.7" transform="rotate(-90 148.2 169.7)">VSS</text>
<text x="94.6" y="175.9">10K</text>
<text x="145.3" y="178.7">GND</text>
<text x="107.2" y="182.5">GND</text>
</g>
<g font-size="1.8" fill="#a90000">
<text x="59" y="40.4">3</text>
<text x="73.4" y="37.5" transform="rotate(-90 73.4 37.5)">2</text>
<text x="86.3" y="40.4">25</text>
<text x="176.3" y="40.1" transform="rotate(-90 176.3 40.1)">2</text>
<text x="178.8" y="40.1" transform="rotate(-90 178.8 40.1)">1</text>
<text x="204.2" y="40.1" transform="rotate(-90 204.2 40.1)">2</text>
<text x="206.8" y="40.1" transform="rotate(-90 206.8 40.1)">1</text>
<text x="230.9" y="40.1" transform="rotate(-90 230.9 40.1)">2</text>
<text x="233.4" y="40.1" transform="rotate(-90 233.4 40.1)">1</text>
<text x="260.1" y="38.8" transform="rotate(-90 260.1 38.8)">2</text>
<text x="262.6" y="38.8" transform="rotate(-90 262.6 38.8)">1</text>
<text x="27.7" y="42.6" transform="rotate(-90 27.7 42.6)">1</text>
<text x="30.2" y="42.6" transform="rotate(-90 30.2 42.6)">2</text>
<text x="59" y="45.5">4</text>
<text x="86.3" y="42.9">35</text>
<text x="86.3" y="45.5">24</text>
<text x="176.3" y="47.7" transform="rotate(-90 176.3 47.7)">3</text>
<text x="178.8" y="47.7" transform="rotate(-90 178.8 47.7)">4</text>
<text x="204.2" y="47.7" transform="rotate(-90 204.2 47.7)">3</text>
<text x="206.8" y="47.7" transform="rotate(-90 206.8 47.7)">4</text>
<text x="230.9" y="47.7" transform="rotate(-90 230.9 47.7)">3</text>
<text x="233.4" y="47.7" transform="rotate(-90 233.4 47.7)">4</text>
<text x="260.1" y="46.4" transform="rotate(-90 260.1 46.4)">3</text>
<text x="262.6" y="46.4" transform="rotate(-90 262.6 46.4)">4</text>
<text x="27.7" y="50.2" transform="rotate(-90 27.7 50.2)">4</text>
<text x="30.2" y="50.2" transform="rotate(-90 30.2 50.2)">3</text>
<text x="59" y="48">5</text>
<text x="86.3" y="48">34</text>
<text x="86.3" y="50.5">26</text>
<text x="86.3" y="53.1">29</text>
<text x="86.3" y="55.6">14</text>
<text x="86.3" y="58.2">16</text>
<text x="86.3" y="60.7">13</text>
<text x="86.3" y="63.2">23</text>
<text x="86.3" y="65.8">27</text>
<text x="86.3" y="68.3">28</text>
<text x="86.3" y="70.9">30</text>
<text x="86.3" y="73.4">31</text>
<text x="86.3" y="75.9">33</text>
<text x="86.3" y="78.5">36</text>
<text x="86.3" y="81">37</text>
<text x="86.3" y="83.6">10</text>
<text x="222.8" y="79.8">3</text>
<text x="230.4" y="82.3">2</text>
<text x="241.9" y="82.3">3</text>
<text x="254.6" y="82.3">2</text>
<text x="86.3" y="86.1">11</text>
<text x="86.3" y="88.6">12</text>
<text x="222.8" y="84.8">1</text>
<text x="248.7" y="89.6" transform="rotate(-90 248.7 89.6)">1</text>
<text x="86.9" y="91.2">8</text>
<text x="86.9" y="93.7">9</text>
<text x="145.8" y="93.4" transform="rotate(-90 145.8 93.4)">1</text>
<text x="86.9" y="96.3">6</text>
<text x="86.9" y="98.8">7</text>
<text x="136.5" y="97.5">3</text>
<text x="136.5" y="100.1">4</text>
<text x="73.4" y="106.1" transform="rotate(-90 73.4 106.1)">1</text>
<text x="136.5" y="102.6">5</text>
<text x="136.5" y="105.2">6</text>
<text x="136.5" y="107.7">7</text>
<text x="136.5" y="110.2">8</text>
<text x="136.5" y="112.8">9</text>
<text x="205.5" y="108.7" transform="rotate(-90 205.5 108.7)">4</text>
<text x="135.8" y="115.3">10</text>
<text x="197.4" y="115.3">2</text>
<text x="197.4" y="117.9">3</text>
<text x="212.7" y="116.6">5</text>
<text x="145.8" y="120.1" transform="rotate(-90 145.8 120.1)">2</text>
<text x="205.5" y="126.4" transform="rotate(-90 205.5 126.4)">1</text>
<text x="255" y="135.3" transform="rotate(-90 255 135.3)">4</text>
<text x="50.5" y="142.9" transform="rotate(-90 50.5 142.9)">8</text>
<text x="147.1" y="141.7" transform="rotate(-90 147.1 141.7)">7</text>
<text x="243.1" y="139.4">1</text>
<text x="243.1" y="142">2</text>
<text x="41.2" y="145.8">1</text>
<text x="41.2" y="148.3">6</text>
<text x="139" y="144.5">1</text>
<text x="139" y="147.1">2</text>
<text x="139" y="149.6">3</text>
<text x="227.9" y="147.1">1</text>
<text x="227.9" y="144.5">2</text>
<text x="243.1" y="144.5">5</text>
<text x="243.1" y="147.1">6</text>
<text x="41.2" y="150.9">5</text>
<text x="41.2" y="153.4">2</text>
<text x="41.2" y="156">3</text>
<text x="104.7" y="154.7">2</text>
<text x="112.3" y="154.7">3</text>
<text x="139" y="152.1">4</text>
<text x="139" y="154.7">5</text>
<text x="255" y="153.1" transform="rotate(-90 255 153.1)">3</text>
<text x="41.2" y="158.5">7</text>
<text x="109" y="162" transform="rotate(-90 109 162)">1</text>
<text x="139" y="157.2">8</text>
<text x="139" y="159.8">9</text>
<text x="50.5" y="165.8" transform="rotate(-90 50.5 165.8)">4</text>
<text x="109" y="165.8" transform="rotate(-90 109 165.8)">3</text>
<text x="138.4" y="162.3">10</text>
<text x="138.4" y="164.8">11</text>
<text x="138.4" y="167.4">12</text>
<text x="102.2" y="168.7">1</text>
<text x="109" y="173.4" transform="rotate(-90 109 173.4)">2</text>
<text x="147.1" y="172.2" transform="rotate(-90 147.1 172.2)">6</text>
</g>
<g font-size="1.8" fill="#0f0f0f">
<text x="94" y="40.3">BTN_0</text>
<text x="156.6" y="37.8">BTN_0</text>
<text x="184.7" y="37.8">BTN_L</text>
<text x="211" y="37.8">BTN_M</text>
<text x="239.1" y="36.5">BTN_R</text>
<text x="48.6" y="47.9">BTN_R</text>
<text x="48.8" y="45.4">BTN_L</text>
<text x="94" y="45.4">LED</text>
<text x="94" y="42.8">UART0_TX</text>
<text x="94" y="47.9">UART0_RX</text>
<text x="94" y="53">FLASH_CS</text>
<text x="94" y="50.5">DRDY_INT</text>
<text x="94" y="58.1">LCD_RST</text>
<text x="94" y="55.5">LCD_CS</text>
<text x="94" y="63.2">BMP388_CS</text>
<text x="94" y="65.7">MS5611_CS</text>
<text x="94" y="60.6">HSCLK</text>
<text x="94" y="68.2">IMU_CS</text>
<text x="94" y="70.8">VSCLK</text>
<text x="94" y="73.3">VMISO</text>
<text x="94" y="75.9">GPS_TXD</text>
<text x="94" y="80.9">VMOSI</text>
<text x="94" y="83.5">AUDIO_DAC</text>
<text x="94" y="78.4">GPS_RXD</text>
<text x="94" y="88.6">HMOSI</text>
<text x="94" y="86">LCD_A0</text>
<text x="94" y="93.6">LCD_BKLT</text>
<text x="94" y="91.1">AUDIO_AMP_ENA</text>
<text x="94" y="96.2">BTN_M</text>
<text x="127.3" y="97.4">VSCLK</text>
<text x="127.5" y="100">VMOSI</text>
<text x="111.7" y="107.6">DRDY_INT</text>
<text x="126.3" y="102.5">IMU_CS</text>
<text x="127.5" y="105.1">VMISO</text>
<text x="123.5" y="112.7">MS5611_CS</text>
<text x="178" y="115.2">GPS_RXD</text>
<text x="178.3" y="117.8">GPS_TXD</text>
<text x="223.6" y="139.4">AUDIO_AMP_ENA</text>
<text x="228.3" y="141.9">AUDIO_DAC</text>
<text x="27.4" y="145.7">FLASH_CS</text>
<text x="30.8" y="148.2">VSCLK</text>
<text x="30.9" y="150.8">VMOSI</text>
<text x="30.9" y="153.3">VMISO</text>
<text x="128.3" y="157.1">HSCLK</text>
<text x="128.5" y="159.7">HMOSI</text>
<text x="126.4" y="164.8">LCD_RST</text>
<text x="127.4" y="167.3">LCD_CS</text>
<text x="127.6" y="162.2">LCD_A0</text>
<text x="88.5" y="168.6">LCD_BKLT</text>
</g>
</svg>
